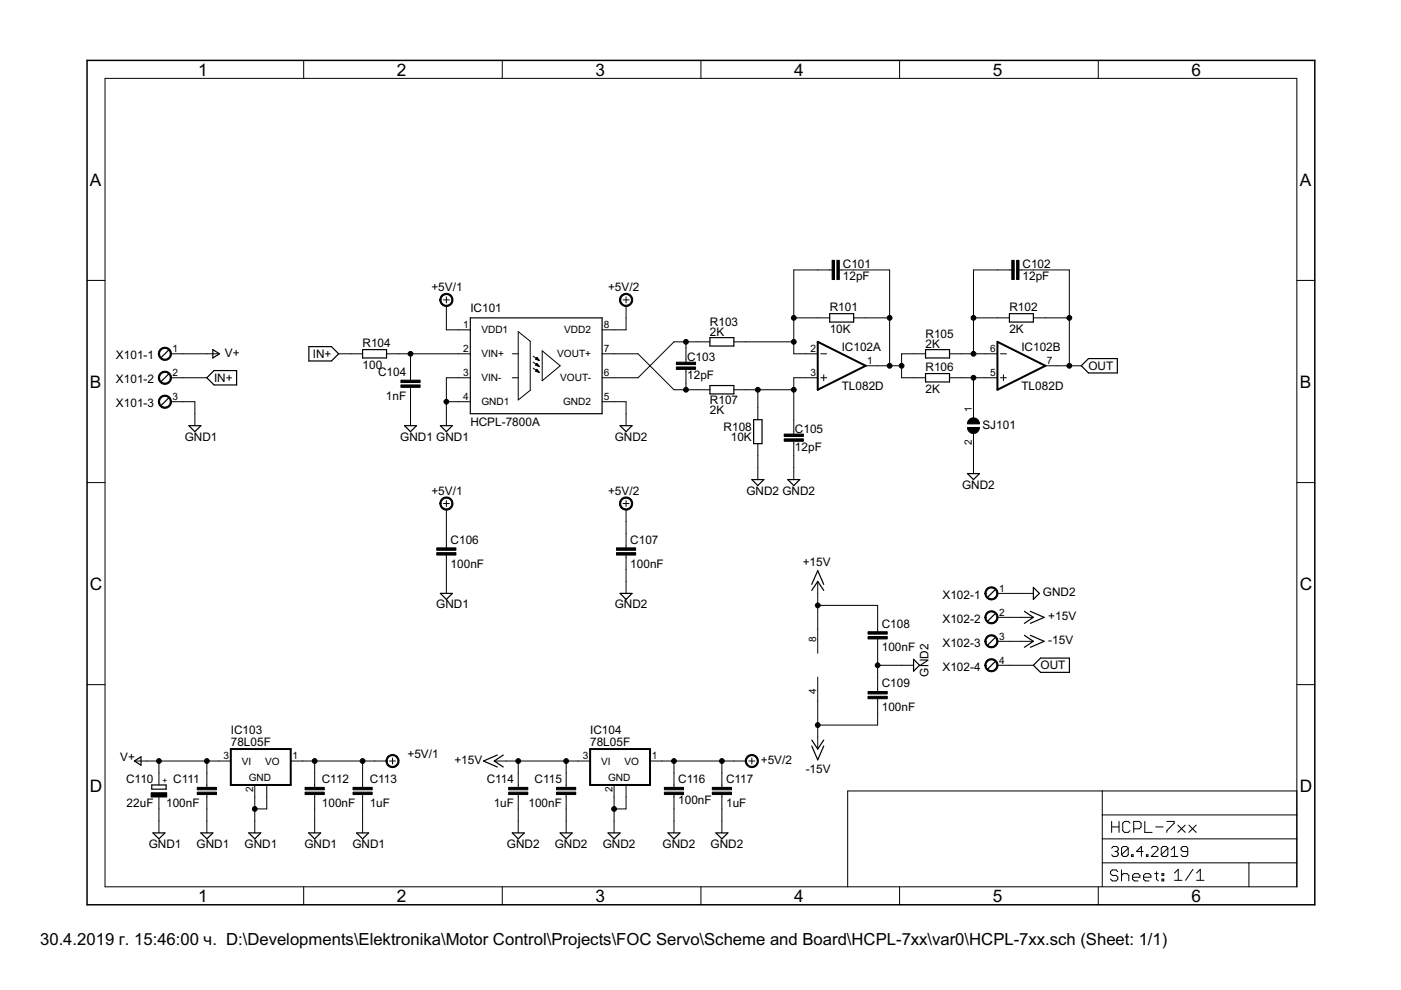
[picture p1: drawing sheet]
<svg xmlns="http://www.w3.org/2000/svg" width="297mm" height="210mm" viewBox="0 0 297 210" stroke-linecap="round" stroke-linejoin="round" font-family="sans-serif">
<g fill="#000" stroke="#000" stroke-width=".25">
<path d="M34.2 75.8l1.5-1.5zM45.1 75.9l1.4-.9zM45.1 74.1v1.8zM45.4 78.6h4.8zM45.1 74.1l1.4 .9zM50.2 78.6v3zM65.5 73.5v3zM65.5 76.5h4.8zM65.5 73.5h4.8zM71.8 75l-1.5 1.5zM70.3 73.5l1.5 1.5zM76.9 75.9h5.1z"/>
<path d="M76.9 74.1v1.8zM76.9 74.1h5.1zM82 74.1v1.8zM99.7 67.4h28zM127.7 67.4v20.3zM150.5 73.4h5.1zM150.5 71.6v1.8zM150.5 71.6h5.1zM155.6 71.6v1.8zM175.9 68.3h5.1zM175.9 66.5v1.8zM175.9 66.5h5.1z"/>
<path d="M181 66.5v1.8zM196.2 75.9h5.1zM196.2 74.1v1.8zM196.2 74.1h5.1zM201.3 74.1v1.8zM196.2 79.2h5.1zM214 68.3h5.1zM214 66.5v1.8zM214 66.5h5.1zM219.1 66.5v1.8zM229.3 77.6l1.5-1.6zM229.3 77.6l1.5 1.5z"/>
<path d="M230.8 76h6.1zM230.8 79.1h6.1zM236.9 76v3.1zM34.2 80.9l1.5-1.6zM34.2 85.9l1.5-1.5zM40 90.3h2.6zM40 90.3l1.3 1.2zM42.6 90.3l-1.3 1.2zM43.9 80.1l1.5-1.5zM43.9 80.1l1.5 1.5zM45.4 81.6h4.8zM85.8 90.3h2.5z"/>
<path d="M85.8 90.3l1.2 1.2zM88.3 90.3l-1.3 1.2zM93.4 90.3h2.5zM93.4 90.3l1.2 1.2zM95.9 90.3l-1.3 1.2zM99.7 67.4v20.3zM99.7 87.7h28zM131.5 90.3h2.5zM131.5 90.3l1.2 1.2zM134 90.3l-1.3 1.2zM150.5 83.5h5.1zM150.5 81.7v1.8z"/>
<path d="M150.5 81.7h5.1zM155.6 81.7v1.8zM159.8 89v5.1zM161.6 89v5.1zM159.8 89h1.8zM159.8 94.1h1.8zM196.2 81h5.1zM196.2 79.2v1.8zM201.3 79.2v1.8zM159.4 101.7h2.5zM159.4 101.7l1.3 1.3zM161.9 101.7l-1.2 1.3z"/>
<path d="M167 101.7h2.6zM167 101.7l1.3 1.3zM169.6 101.7l-1.3 1.3zM205.1 100.4h2.6zM205.1 100.4l1.3 1.3zM207.7 100.4l-1.3 1.3zM93.4 125.8h2.5zM93.4 125.8l1.2 1.3zM95.9 125.8l-1.3 1.3zM131.5 125.8h2.5zM131.5 125.8l1.2 1.3zM134 125.8l-1.3 1.3z"/>
<path d="M173.4 123.3l-1.3 1.9zM173.4 121l-1.3 2.9zM173.4 123.3l1.2 1.9zM173.4 121l1.2 2.9zM193.7 139.8l1.3 1.3zM209.4 126.6l1.6-1.5zM209.4 131.7l1.6-1.6zM209.4 136.7l1.6-1.5zM217.2 132.2l1.9-1.3zM217.2 137.2l1.9-1.2zM218.5 132.2l2.9-1.3zM218.5 137.2l2.9-1.2z"/>
<path d="M217.2 129.6l1.9 1.3zM217.2 134.7l1.9 1.3zM219.1 124.5v2.6zM219.1 124.5l1.3 1.3zM220.4 125.8l-1.3 1.3zM220.6 139.5h6.1zM218.5 129.6l2.9 1.3zM218.5 134.7l2.9 1.3zM226.7 139.5v3.1zM172.1 156.9l1.3 1.9zM172.1 158.2l1.3 2.9zM174.6 156.9l-1.2 1.9z"/>
<path d="M193.7 139.8v2.5zM193.7 142.3l1.3-1.2zM209.4 141.8l1.6-1.5zM219.1 141.1l1.5-1.6zM219.1 141.1l1.5 1.5zM220.6 142.6h6.1zM28.5 161.4l1.4 .8zM28.5 161.4l1.4-.9zM29.9 160.5v1.7zM32.2 166.4v.9zM32.4 176.6h2.6zM32.4 176.6l1.3 1.3z"/>
<path d="M35 176.6l-1.3 1.3zM32.2 167.3h3zM35.2 166.4v.9zM32.2 166.4h3zM42.6 176.6h2.5zM42.6 176.6l1.3 1.3zM45.1 176.6l-1.2 1.3zM52.7 176.6h2.6zM52.7 176.6l1.3 1.3zM55.3 176.6l-1.3 1.3zM65.4 176.6h2.6zM65.4 176.6l1.3 1.3z"/>
<path d="M68 176.6l-1.3 1.3zM75.6 176.6h2.5zM75.6 176.6l1.3 1.3zM78.1 176.6l-1.2 1.3zM102.5 161.4l2.9 1.2zM104.8 161.4l1.9 1.2zM102.5 161.4l2.9-1.3zM104.8 161.4l1.9-1.3zM108.6 176.6h2.5zM108.6 176.6l1.3 1.3zM111.1 176.6l-1.2 1.3zM118.8 176.6h2.5z"/>
<path d="M118.8 176.6l1.2 1.3zM121.3 176.6l-1.3 1.3zM128.9 176.6h2.6zM128.9 176.6l1.3 1.3zM131.5 176.6l-1.3 1.3zM141.6 176.6h2.6zM141.6 176.6l1.3 1.3zM144.2 176.6l-1.3 1.3zM151.8 176.6h2.5zM151.8 176.6l1.3 1.3zM154.3 176.6l-1.2 1.3zM174.6 158.2l-1.2 2.9z"/>
</g>
<g fill="#000" stroke="#000" stroke-width=".21">
<path d="M22.3 16.6v171.4zM64.4 12.8v3.8zM106.5 12.8v3.8zM148.6 12.8v3.8zM190.7 12.8v3.8zM232.9 12.8v3.8zM22.3 16.6h252.7zM18.5 59.5h3.8zM168.3 57.2h5.1zM173.4 57.2h2.5zM175.9 57.2h.5zM177.9 57.2h.6z"/>
<path d="M178.5 57.2h2.5zM181 57.2h7.6zM188.6 57.2v10.2zM206.4 57.2v10.2zM211.5 57.2h2.5zM206.4 57.2h5.1zM214 57.2h.5zM216 57.2h.6zM216.6 57.2h2.5zM219.1 57.2h7.6zM226.7 57.2v10.2zM275 59.5h3.8z"/>
<path d="M36.2 75h2.6zM43.9 75h2.5zM38.8 75h5.1zM71.8 75h2.5zM74.3 75h2.6zM82 75h2.5zM84.5 75h2.5zM87 77.6v2.5zM87 75h10.2zM87 75v2.6zM94 63.6h1.3zM94.6 64.9v2.5z"/>
<path d="M94.6 62.9v1.3zM94.6 67.4v2.5zM97.2 69.9h2.5zM97.2 75h2.5zM94.6 69.9h2.6zM108.6 75h1.3zM109.9 70.3v14.5zM109.9 70.3l2.5 2zM113.1 75.5l1.2 .9zM113.1 76.8l1.2 .9zM113.1 78.1l1.2 .9zM113.6 76.2l.7 .2z"/>
<path d="M113.6 77.4l.7 .3zM113.6 78.7l.7 .3zM113.6 77.4h.5zM113.6 76.1h.5zM113.6 78.6h.4zM113.7 77.3h.3zM113.7 78.7h.5zM113.7 76.2h.5zM113.7 76h.3zM113.7 78.5h.3zM113.7 77.2h.2zM113.8 75.8l-.2 .4z"/>
<path d="M113.8 77l-.2 .4zM113.8 78.3l-.2 .4zM113.9 77.5h.3zM114 78.8h.3zM114 76.3h.3zM113.8 75.8l.5 .6zM113.8 77l.5 .7zM113.8 78.3l.5 .7zM115 74.4l3.8 3.2zM115 80.7l3.8-3.1zM127.7 75h2.5zM127.7 69.9h2.5z"/>
<path d="M130.2 75h5.1zM130.2 69.9h2.5zM132.1 63.6h1.3zM132.7 64.9v2.5zM132.7 62.9v1.3zM132.7 67.4v2.5zM135.3 75l7.6 7.6zM142.9 72.5l-7.6 7.6zM145.4 73.7v2.6zM145.4 78.3v.5zM145.4 76.3v.5zM142.9 72.5h2.5z"/>
<path d="M145.4 72.5v1.2zM145.4 72.5h2.6zM148 72.5h2.5zM155.6 72.5h2.5zM158.1 72.5h10.2zM168.3 72.5v2.5zM168.3 75h2.5zM168.3 67.4v5.1zM168.3 57.2v10.2zM170.8 75h2.6zM173.4 67.4h2.5zM168.3 67.4h5.1z"/>
<path d="M174 75h1.3zM181 67.4h2.5zM183.5 67.4h5.1zM183.5 77.6h2.6zM188.6 67.4v10.2zM186.1 77.6h2.5zM188.6 77.6h2.6zM191.2 75v2.6zM191.2 77.6v2.5zM193.7 75h2.5zM191.2 75h2.5zM201.3 75h2.6z"/>
<path d="M203.9 75h2.5zM206.4 75h2.5zM206.4 67.4v7.6zM208.9 75h2.6zM211.5 67.4h2.5zM206.4 67.4h5.1zM212.1 75h1.3zM219.1 67.4h2.5zM221.6 67.4h5.1zM221.6 77.6h2.6zM224.2 77.6h2.5zM226.7 67.4v10.2z"/>
<path d="M226.7 77.6h2.6zM36.2 80.1h2.6zM36.2 85.2h2.6zM41.3 87.7v2.6zM41.3 85.2v2.5zM38.8 85.2h2.5zM38.8 80.1h5.1zM87 82.6v2.6zM87 80.1v.5zM87 82.1v.5zM87 87.7v2.6zM87 85.2v2.5z"/>
<path d="M94.6 87.7v2.6zM94.6 85.2v2.5zM94.6 80.1v5.1zM97.2 85.2h2.5zM97.2 80.1h2.5zM94.6 85.2h2.6zM94.6 80.1h2.6zM108.6 80.1h1.3zM109.9 84.8l2.5-2zM112.4 72.3v10.5zM115 74.4v6.3zM127.7 80.1h2.5z"/>
<path d="M127.7 85.2h2.5zM130.2 85.2h2.5zM132.7 87.7v2.6zM132.7 85.2v2.5zM130.2 80.1h5.1zM142.9 82.6h2.5zM145.4 78.8v2.6zM145.4 81.4v1.2zM145.4 82.6h2.6zM148 82.6h2.5zM155.6 82.6h2.5zM158.1 82.6h2.6z"/>
<path d="M160.7 86.4v2.6zM160.7 94.1v2.5zM160.7 99.1v2.6zM160.7 82.6h7.6zM160.7 82.6v3.8zM160.7 96.6v2.5zM168.3 94.1v2.5zM168.3 89v2.5zM168.3 93.6v.5zM168.3 91.5v.5zM168.3 99.1v2.6zM168.3 80.1v2.5z"/>
<path d="M168.3 80.1h2.5zM168.3 82.6v6.4zM168.3 96.6v2.5zM170.8 80.1h2.6zM174 80.1h1.3zM174.6 79.5v1.2zM191.2 80.1h2.5zM193.7 80.1h2.5zM201.3 80.1h2.6zM203.9 80.1h2.5zM206.4 97.9v2.5zM206.4 92.8v2.5z"/>
<path d="M206.4 85.2v2.5zM206.4 91.9v.9zM206.4 87.7v.9zM206.4 95.3v2.6zM206.4 80.1h2.5zM206.4 80.1v5.1zM208.9 80.1h2.6zM212.1 80.1h1.3zM212.7 79.5v1.2zM18.5 102.3h3.8zM94 106.8h1.3zM94.6 113.1v2.6z"/>
<path d="M94.6 115.7v.5zM94.6 117.7v.5zM94.6 108v2.6zM94.6 106.1v1.3zM94.6 110.6v2.5zM132.1 106.8h1.3zM132.7 113.1v2.6zM132.7 115.7v.5zM132.7 117.7v.5zM132.7 108v2.6zM132.7 106.1v1.3zM132.7 110.6v2.5z"/>
<path d="M275 102.3h3.8zM94.6 118.2v2.5zM94.6 123.3v2.5zM94.6 120.7v2.6zM132.7 118.2v2.5zM132.7 123.3v2.5zM132.7 120.7v2.6zM173.4 133.4v5.1zM173.4 123.3v2.5zM173.4 125.8v2.6zM173.4 128.4v5zM186.1 130.9v2.5z"/>
<path d="M186.1 136v2.5zM186.1 133.4v.5zM186.1 135.5v.5zM186.1 128.4v2.5zM173.4 128.4h12.7zM186.1 138.5v2.6zM211.5 125.8h2.5zM211.5 130.9h2.5zM211.5 136h2.5zM216.6 130.9h2.5zM216.6 136h2.5zM216.6 125.8h2.5z"/>
<path d="M214 130.9h2.6zM214 136h2.6zM214 125.8h2.6zM18.5 145.2h3.8zM173.4 143.6v5.1zM173.4 156.3v2.5zM173.4 148.7v5zM173.4 153.7v2.6zM186.1 143.6v2.5zM186.1 148.7v2.5zM186.1 146.1v.5zM186.1 148.1v.6z"/>
<path d="M186.1 151.2v2.5zM173.4 153.7h12.7zM186.1 141.1v2.5zM186.1 141.1h5.1zM191.2 141.1h2.5zM211.5 141.1h2.5zM214 141.1h5.1zM275 145.2h3.8zM28.6 161.4h2.6zM31.2 161.4h2.5zM33.7 169v2.5zM33.7 163.9v2.5z"/>
<path d="M33.7 174.1v2.5zM33.7 161.4h10.2zM33.7 161.4v2.5zM33.7 171.5v2.6zM43.9 163.9v2.5zM43.9 169v2.5zM43.9 166.4v.5zM43.9 168.5v.5zM43.9 174.1v2.5zM43.9 161.4v2.5zM43.9 171.5v2.6zM46.4 161.4h2.5z"/>
<path d="M43.9 161.4h2.5zM54 166.4v2.6zM54 174.1v2.5zM54 169v2.5zM54 171.5h2.6zM54 171.5v2.6zM56.6 166.4v2.6zM56.6 169v2.5zM61.6 161.4h2.6zM64.2 161.4h2.5zM66.7 163.9v2.5zM66.7 169v2.5z"/>
<path d="M66.7 166.4v.5zM66.7 168.5v.5zM66.7 174.1v2.5zM66.7 161.4v2.5zM66.7 161.4h10.2zM66.7 171.5v2.6zM76.9 163.9v2.5zM76.9 169v2.5zM76.9 166.4v.5zM76.9 168.5v.5zM76.9 174.1v2.5zM76.9 161.4h2.5z"/>
<path d="M76.9 161.4v2.5zM76.9 171.5v2.6zM79.4 161.4h2.6zM82.6 161.4h1.3zM83.2 160.7v1.3zM104.8 161.4h2.5zM107.3 161.4h2.6zM109.9 163.9v2.5zM109.9 169v2.5zM109.9 166.4v.5zM109.9 168.5v.5zM109.9 174.1v2.5z"/>
<path d="M109.9 161.4h10.1zM109.9 161.4v2.5zM109.9 171.5v2.6zM120 163.9v2.5zM120 169v2.5zM120 166.4v.5zM120 168.5v.5zM120 174.1v2.5zM120 161.4v2.5zM120 171.5v2.6zM122.6 161.4h2.5zM120 161.4h2.6z"/>
<path d="M130.2 166.4v2.6zM130.2 174.1v2.5zM130.2 169v2.5zM130.2 171.5h2.5zM130.2 171.5v2.6zM132.7 166.4v2.6zM132.7 169v2.5zM137.8 161.4h2.6zM140.4 161.4h2.5zM142.9 163.9v2.5zM142.9 169v2.5zM142.9 166.4v.5z"/>
<path d="M142.9 168.5v.5zM142.9 174.1v2.5zM142.9 161.4v2.5zM142.9 161.4h10.2zM142.9 171.5v2.6zM153.1 163.9v2.5zM153.1 169v2.5zM153.1 166.4v.5zM153.1 168.5v.5zM153.1 174.1v2.5zM153.1 161.4h2.5zM153.1 161.4v2.5z"/>
<path d="M153.1 171.5v2.6zM155.6 161.4h2.5zM158.8 161.4h1.2zM159.4 160.7v1.3zM179.7 167.7h54zM233.7 167.7h41.3zM233.7 177.9h41.3zM233.7 172.8v5.1zM233.7 172.8h41.3zM233.7 167.7v5.1zM235.7 174.2v2.3zM235.7 175.3h1.6z"/>
<path d="M236 179.5l-.3 .3zM236 179.5h.7zM236.7 179.5l.4 .3zM237.1 179.8v.4zM237.3 174.2v2.3zM238.1 179.5l-.3 .3zM238 174.5v1.6zM238 176.1l.4 .4zM238.1 179.5h.7zM238 174.5l.4-.3zM238.4 176.5h.8zM238.8 179.5l.4 .3z"/>
<path d="M238.4 174.2h.8zM239.2 176.5l.4-.4zM239.2 179.8v1.4zM239.2 174.2l.4 .3zM240.4 174.2v2.3zM240.4 174.2h1.1zM241.5 174.2l.4 .3zM240.4 175.7h1.1zM241.9 174.5v.8zM241.9 175.3l-.4 .4zM242 179.5l-1.1 1zM242.7 174.2v2.3z"/>
<path d="M242.7 176.5h1.6zM244.5 179.5l-.4 .3zM245 175.3h1.6zM244.5 179.5h.7zM245.2 179.5l.3 .3zM246.5 179.5l-.3 .3zM246.5 179.5h.8zM247.3 179.5l.3 .3zM247.4 174.2h1.5zM247.4 176.1v.4zM247.6 179.8v1.4zM248.9 174.2v.3z"/>
<path d="M248.9 174.5l-1.5 1.6zM249 179.5v2.1zM249.7 174.9l1.6 1.6zM249.7 176.5l1.6-1.6zM250.4 179.8v.4zM250.8 179.5l-.4 .3zM250.8 179.5h.7zM251.5 179.5l.3 .3zM252.1 174.9l1.5 1.6zM252.1 176.5l1.5-1.6zM275 172.8v5.1zM275 167.7v5.1z"/>
<path d="M22.3 188h252.7zM64.4 188v3.8zM106.5 188v3.8zM148.6 188v3.8zM179.7 167.7v20.3zM190.7 188v3.8zM232.9 188v3.8zM233.7 182.9v5.1zM233.7 177.9v5zM235.4 184.8v.4zM235.4 185.2l.4 .4zM235.4 184.8l.4-.4z"/>
<path d="M235.8 185.6h.8zM235.4 186.4l.4 .4zM235.7 181.2l.3 .4zM235.8 184.4h.8zM236.6 185.6l.4 .4zM235.8 186.8h.8zM236.4 180.5h.3zM236.7 180.5l.4 .4zM236 181.6h.7zM236.6 184.4l.4 .4zM237 186v.4zM237 186.4l-.4 .4z"/>
<path d="M237.1 180.2l-.4 .3zM237.1 180.9v.3zM237.1 181.2l-.4 .4zM237.8 179.8v1.4zM237.8 181.2l1.4-1.4zM237.8 184.4v2.4zM237.8 185.6l.4-.4zM237.8 181.2l.3 .4zM238.2 185.2h.8zM238.1 181.6h.7zM239 185.2l.3 .4zM239.2 181.2l-.4 .4z"/>
<path d="M239.3 185.6v1.2zM239.9 181.2v.4zM239.9 181.2h.3zM240.1 185.6v.8zM240.1 185.6l.4-.4zM240.2 181.2v.4zM239.9 181.6h.3zM240.1 186.4l.4 .4zM240.5 185.2h.8zM240.9 180.5h1.5zM240.5 186.8h.8zM241.3 185.2l.4 .4z"/>
<path d="M241.7 185.6v.4zM240.1 186h1.6zM242 179.5v2.1zM242.5 185.6v.8zM242.5 185.6l.3-.4zM242.5 186.4l.3 .4zM242.8 185.2h.8zM243.1 181.2v.4zM243.1 181.2h.3zM243.4 181.2v.4zM243.1 181.6h.3zM242.8 186.8h.8z"/>
<path d="M243.6 185.2l.4 .4zM244 185.6v.4zM242.5 186h1.5zM244.1 181.6l1.4-1.4zM244.8 185.2h.8zM245.2 184.8v1.6zM245.2 186.4l.4 .4zM244.1 181.6h1.4zM245.5 179.8v.4zM246.2 179.8v1.4zM246.2 181.2l1.4-1.4zM246.4 185.2h.3z"/>
<path d="M246.4 185.2v.4zM246.4 186.4h.3zM246.4 186.4v.4zM246.2 181.2l.3 .4zM246.7 185.2v.4zM246.4 185.6h.3zM246.7 186.4v.4zM246.4 186.8h.3zM246.5 181.6h.8zM247.6 181.2l-.3 .4zM248.3 180.2l.7-.7zM248.3 181.6h1.4z"/>
<path d="M249 185.1l.8-.8zM249 186.6h1.6zM249.8 184.3v2.3zM250.4 181.2l.4 .4zM250.4 180.2l.4 .3zM250.8 181.6h.7zM250.8 180.5h1zM252.9 184.3l-1.5 2.3zM251.8 181.2l-.3 .4zM251.8 179.8v1.4zM253.7 185.1l.8-.8zM253.7 186.6h1.6z"/>
<path d="M254.5 184.3v2.3zM264.8 182.9v5.1zM264.8 182.9h10.2zM233.7 182.9h31.1zM275 182.9v5.1zM275 177.9v5zM275 16.6v171.4z"/>
<path d="M34 74.1a1.39 1.39 0 0 1 2.2 .2 1.39 1.39 0 0 1-.9 2.1 1.39 1.39 0 0 1-1.7-1.4h.2a1.14 1.14 0 0 1 1.6-1 1.14 1.14 0 0 1 .3 1.9 1.14 1.14 0 0 1-1.8-.6l-.1-.3h-.2z" fill-rule="evenodd"/>
<path d="M93.6 62.6a1.4 1.4 0 0 1 2.2 .3 1.4 1.4 0 0 1-.8 2 1.4 1.4 0 0 1-1.8-1.3h.3a1.15 1.15 0 0 1 1.6-1.1 1.15 1.15 0 0 1 .3 1.9 1.15 1.15 0 0 1-1.9-.5v-.3h-.3z" fill-rule="evenodd"/>
<path d="M131.7 62.6a1.4 1.4 0 0 1 2.2 .3 1.4 1.4 0 0 1-.8 2 1.4 1.4 0 0 1-1.8-1.3h.3a1.15 1.15 0 0 1 1.6-1.1 1.15 1.15 0 0 1 .3 1.9 1.15 1.15 0 0 1-1.9-.5v-.3h-.3z" fill-rule="evenodd"/>
<path d="M34 79.1a1.39 1.39 0 0 1 2.2 .3 1.39 1.39 0 0 1-.9 2 1.39 1.39 0 0 1-1.7-1.3h.2a1.14 1.14 0 0 1 1.6-1.1 1.14 1.14 0 0 1 .3 1.9 1.14 1.14 0 0 1-1.8-.5l-.1-.3h-.2z" fill-rule="evenodd"/>
<path d="M34 84.2a1.39 1.39 0 0 1 2.2 .3 1.39 1.39 0 0 1-.9 2 1.39 1.39 0 0 1-1.7-1.3h.2a1.14 1.14 0 0 1 1.6-1.1 1.14 1.14 0 0 1 .3 1.9 1.14 1.14 0 0 1-1.8-.6l-.1-.2h-.2z" fill-rule="evenodd"/>
<path d="M205.1 90.6h2.6a1.27 1.27 0 0 1-1.3 1.3 1.27 1.27 0 0 1-1.3-1.3z" fill-rule="evenodd"/>
<path d="M205.5 88.9a1.27 1.27 0 0 1 1.4-.2 1.27 1.27 0 0 1 .8 1.2h-2.6l.1-.5z" fill-rule="evenodd"/>
<path d="M93.6 105.8a1.4 1.4 0 0 1 2.2 .3 1.4 1.4 0 0 1-.8 2 1.4 1.4 0 0 1-1.8-1.3h.3a1.15 1.15 0 0 1 1.6-1.1 1.15 1.15 0 0 1 .3 1.9 1.15 1.15 0 0 1-1.9-.6v-.2h-.3z" fill-rule="evenodd"/>
<path d="M131.7 105.8a1.4 1.4 0 0 1 2.2 .3 1.4 1.4 0 0 1-.8 2 1.4 1.4 0 0 1-1.8-1.3h.3a1.15 1.15 0 0 1 1.6-1.1 1.15 1.15 0 0 1 .3 1.9 1.15 1.15 0 0 1-1.9-.6v-.2h-.3z" fill-rule="evenodd"/>
<path d="M209.2 124.8a1.4 1.4 0 0 1 2.2 .3 1.4 1.4 0 0 1-.8 2 1.4 1.4 0 0 1-1.8-1.3h.3a1.14 1.14 0 0 1 1.6-.9 1.14 1.14 0 0 1 .2 1.9 1.14 1.14 0 0 1-1.8-.7v-.3h-.3z" fill-rule="evenodd"/>
<path d="M209.2 129.9a1.4 1.4 0 0 1 2.2 .3 1.4 1.4 0 0 1-.8 2 1.4 1.4 0 0 1-1.8-1.3h.3a1.14 1.14 0 0 1 1.6-1 1.14 1.14 0 0 1 .2 2 1.14 1.14 0 0 1-1.8-.7v-.3h-.3z" fill-rule="evenodd"/>
<path d="M209.2 135a1.4 1.4 0 0 1 2.2 .2 1.4 1.4 0 0 1-.8 2.1 1.4 1.4 0 0 1-1.8-1.3h.3a1.14 1.14 0 0 1 1.6-1 1.14 1.14 0 0 1 .2 1.9 1.14 1.14 0 0 1-1.8-.7v-.2h-.3z" fill-rule="evenodd"/>
<path d="M209.2 140.1a1.4 1.4 0 0 1 2.2 .2 1.4 1.4 0 0 1-.8 2.1 1.4 1.4 0 0 1-1.8-1.3h.3a1.14 1.14 0 0 1 1.6-1 1.14 1.14 0 0 1 .2 1.9 1.14 1.14 0 0 1-1.8-.7v-.2h-.3z" fill-rule="evenodd"/>
<path d="M82.2 160.4a1.4 1.4 0 0 1 2.2 .2 1.4 1.4 0 0 1-.8 2.1 1.4 1.4 0 0 1-1.8-1.3h.3a1.14 1.14 0 0 1 1.7-1 1.14 1.14 0 0 1 .1 1.9 1.14 1.14 0 0 1-1.8-.7v-.2h-.3z" fill-rule="evenodd"/>
<path d="M158.4 160.4a1.4 1.4 0 0 1 2.2 .2 1.4 1.4 0 0 1-.8 2.1 1.4 1.4 0 0 1-1.8-1.3h.3a1.15 1.15 0 0 1 1.6-1.1 1.15 1.15 0 0 1 .3 1.9 1.15 1.15 0 0 1-1.9-.6v-.2h-.3z" fill-rule="evenodd"/>
<circle cx="87" cy="75" r=".51"/>
<circle cx="145.4" cy="72.5" r=".51"/>
<circle cx="168.3" cy="72.5" r=".51"/>
<circle cx="168.3" cy="67.4" r=".51"/>
<circle cx="188.6" cy="67.4" r=".51"/>
<circle cx="188.6" cy="77.6" r=".51"/>
<circle cx="191.2" cy="77.6" r=".51"/>
<circle cx="206.4" cy="75" r=".51"/>
<circle cx="206.4" cy="67.4" r=".51"/>
<circle cx="226.7" cy="77.6" r=".51"/>
<circle cx="226.7" cy="67.4" r=".51"/>
<circle cx="94.6" cy="85.2" r=".51"/>
<circle cx="145.4" cy="82.6" r=".51"/>
<circle cx="160.7" cy="82.6" r=".51"/>
<circle cx="168.3" cy="82.6" r=".51"/>
<circle cx="206.4" cy="80.1" r=".51"/>
<circle cx="173.4" cy="128.4" r=".51"/>
<circle cx="173.4" cy="153.7" r=".51"/>
<circle cx="186.1" cy="141.1" r=".51"/>
<circle cx="33.7" cy="161.4" r=".51"/>
<circle cx="43.9" cy="161.4" r=".51"/>
<circle cx="54" cy="171.5" r=".51"/>
<circle cx="66.7" cy="161.4" r=".51"/>
<circle cx="76.9" cy="161.4" r=".51"/>
<circle cx="109.9" cy="161.4" r=".51"/>
<circle cx="120" cy="161.4" r=".51"/>
<circle cx="130.2" cy="171.5" r=".51"/>
<circle cx="142.9" cy="161.4" r=".51"/>
<circle cx="153.1" cy="161.4" r=".51"/>
</g>
<path d="M18.5 12.8v179zM18.5 12.8h260.3zM18.5 191.8h260.3zM278.8 12.8v179z" fill="#000" stroke="#000" stroke-width=".32"/>
<g fill="#000" stroke="#000" stroke-width=".42">
<path d="M173.4 72.5l10.1 5.1zM173.4 82.6l10.1-5zM211.5 72.5l10.1 5.1zM211.5 82.6l10.1-5zM173.4 72.5v10.1zM211.5 72.5v10.1zM48.9 158.8v7.6zM48.9 158.8h12.7zM125.1 158.8v7.6zM125.1 158.8h12.7zM48.9 166.4h12.7zM61.6 158.8v7.6z"/>
<path d="M125.1 166.4h12.7zM137.8 158.8v7.6z"/>
</g>
<g fill="#000" stroke="#000" stroke-width=".21">
<path d="M176.4 55.2h.5v4.1h-.5zM177.4 55.2h.5v4.1h-.5zM214.5 55.2h.5v4.1h-.5zM215.5 55.2h.5v4.1h-.5zM143.4 76.8h4.1v.5h-4.1zM143.4 77.8h4.1v.5h-4.1zM85 81.6h4.1v.5h-4.1zM85 80.6h4.1v.5h-4.1zM166.3 92h4v.5h-4zM166.3 93h4v.6h-4zM92.6 117.2h4.1v.5h-4.1zM92.6 116.2h4.1v.5h-4.1z"/>
<path d="M130.7 117.2h4.1v.5h-4.1zM130.7 116.2h4.1v.5h-4.1zM184 135h4.1v.5h-4.1zM184 133.9h4.1v.6h-4.1zM184 147.6h4.1v.5h-4.1zM184 146.6h4.1v.5h-4.1zM32 168.1h3.3v.9h-3.3zM41.8 168h4.1v.5h-4.1zM41.8 166.9h4.1v.5h-4.1zM64.7 168h4v.5h-4zM64.7 166.9h4v.5h-4zM74.8 168h4.1v.5h-4.1z"/>
<path d="M74.8 166.9h4.1v.5h-4.1zM107.8 168h4.1v.5h-4.1zM107.8 166.9h4.1v.5h-4.1zM118 168h4.1v.5h-4.1zM118 166.9h4.1v.5h-4.1zM140.9 168h4v.5h-4zM140.9 166.9h4v.5h-4zM151 168h4.1v.5h-4.1zM151 166.9h4.1v.5h-4.1z"/>
</g>
<g font-size="4.1">
<text x="42" y="16">1</text>
<text x="84.1" y="16">2</text>
<text x="126.3" y="16">3</text>
<text x="168.4" y="16">4</text>
<text x="210.5" y="16">5</text>
<text x="252.6" y="16">6</text>
<text x="19.1" y="39.3">A</text>
<text x="275.6" y="39.3">A</text>
<text x="19.1" y="82.2">B</text>
<text x="275.6" y="82.2">B</text>
<text x="19.1" y="125">C</text>
<text x="275.6" y="125">C</text>
<text x="19.1" y="167.9">D</text>
<text x="275.6" y="167.9">D</text>
<text x="42" y="191.2">1</text>
<text x="84.1" y="191.2">2</text>
<text x="126.3" y="191.2">3</text>
<text x="168.4" y="191.2">4</text>
<text x="210.5" y="191.2">5</text>
<text x="252.6" y="191.2">6</text>
</g>
<text font-size="4" x="8.5" y="200.4">30.4.2019 г. 15:46:00 ч. D:\Developments\Elektronika\Motor Control\Projects\FOC Servo\Scheme and Board\HCPL-7xx\var0\HCPL-7xx.sch (Sheet: 1/1)</text>
<g font-size="2.8">
<text x="178.7" y="59.4">12pF</text>
<text x="178.7" y="56.9">C101</text>
<text x="216.8" y="59.4">12pF</text>
<text x="216.8" y="56.9">C102</text>
<text x="91.5" y="61.7">+5V/1</text>
<text x="128.9" y="61.7">+5V/2</text>
<text x="175.9" y="65.9">R101</text>
<text x="214" y="65.9">R102</text>
<text x="99.7" y="66.1">IC101</text>
<text x="150.5" y="71.3">2K</text>
<text x="150.5" y="69.1">R103</text>
<text x="175.9" y="70.7">10K</text>
<text x="196.2" y="71.6">R105</text>
<text x="214" y="70.7">2K</text>
<text x="24.6" y="76.2">X101-1</text>
<text x="47.7" y="75.7">V+</text>
<text x="66.3" y="75.9">IN+</text>
<text x="76.9" y="73.5">R104</text>
<text x="145.7" y="76.5">C103</text>
<text x="178.5" y="74.4">IC102A</text>
<text x="196.2" y="73.9">2K</text>
<text x="216.5" y="74.4">IC102B</text>
<text x="24.6" y="81.2">X101-2</text>
<text x="45.4" y="81">IN+</text>
<text x="76.9" y="78.3">100</text>
<text x="80.1" y="79.7">C104</text>
<text x="145.7" y="80.4">12pF</text>
<text x="178.5" y="82.6">TL082D</text>
<text x="196.2" y="83.4">2K</text>
<text x="196.2" y="78.6">R106</text>
<text x="216.5" y="82.6">TL082D</text>
<text x="230.8" y="78.4">OUT</text>
<text x="24.6" y="86.3">X101-3</text>
<text x="81.8" y="84.8">1nF</text>
<text x="150.5" y="87.8">2K</text>
<text x="150.5" y="85.6">R107</text>
<text x="39.2" y="93.4">GND1</text>
<text x="84.9" y="93.4">GND1 GND1</text>
<text x="99.7" y="90.3">HCPL-7800A</text>
<text x="130.3" y="93.4">GND2</text>
<text x="153.4" y="91.3">R108</text>
<text x="154.9" y="93.6">10K</text>
<text x="168.5" y="95.6">12pF</text>
<text x="168.5" y="91.8">C105</text>
<text x="208.3" y="90.9">SJ101</text>
<text x="91.5" y="104.9">+5V/1</text>
<text x="128.9" y="104.9">+5V/2</text>
<text x="158.3" y="104.9">GND2 GND2</text>
<text x="204" y="103.6">GND2</text>
<text x="95.5" y="115.3">C106</text>
<text x="133.6" y="115.3">C107</text>
<text x="95.5" y="120.3">100nF</text>
<text x="133.6" y="120.3">100nF</text>
<text x="170.2" y="120.1">+15V</text>
<text x="92.5" y="129">GND1</text>
<text x="130.3" y="129">GND2</text>
<text x="199.8" y="127">X102-1</text>
<text x="221.1" y="126.4">GND2</text>
<text x="222.3" y="131.5">+15V</text>
<text x="187" y="133">C108</text>
<text x="199.8" y="132">X102-2</text>
<text x="199.8" y="137.1">X102-3</text>
<text x="222.3" y="136.6">-15V</text>
<text x="187" y="138.1">100nF</text>
<text x="196.9" y="143.5" transform="rotate(-90 196.9 143.5)">GND2</text>
<text x="199.8" y="142.2">X102-4</text>
<text x="220.6" y="141.9">OUT</text>
<text x="187" y="145.7">C109</text>
<text x="48.9" y="155.6">IC103</text>
<text x="125.1" y="155.6">IC104</text>
<text x="187" y="150.8">100nF</text>
<text x="25.5" y="161.4">V+</text>
<text x="48.9" y="158.2">78L05F</text>
<text x="86.4" y="160.7">+5V/1</text>
<text x="96.3" y="162">+15V</text>
<text x="125.1" y="158.2">78L05F</text>
<text x="161.3" y="162">+5V/2</text>
<text x="26.8" y="166">C110</text>
<text x="36.7" y="166.1">C111</text>
<text x="68.2" y="166.1">C112</text>
<text x="78.4" y="166.1">C113</text>
<text x="103.2" y="166.1">C114</text>
<text x="113.4" y="166.1">C115</text>
<text x="143.8" y="166.1">C116</text>
<text x="153.9" y="166.1">C117</text>
<text x="170.8" y="163.9">-15V</text>
<text x="26.8" y="171">22uF</text>
<text x="35.2" y="171.1">100nF</text>
<text x="68.2" y="171.1">100nF</text>
<text x="78.4" y="171.1">1uF</text>
<text x="104.7" y="171.1">1uF</text>
<text x="112" y="171.1">100nF</text>
<text x="143.8" y="170.5">100nF</text>
<text x="153.9" y="171.1">1uF</text>
<text x="31.5" y="179.8">GND1</text>
<text x="41.7" y="179.8">GND1</text>
<text x="51.9" y="179.8">GND1</text>
<text x="64.6" y="179.8">GND1</text>
<text x="74.7" y="179.8">GND1</text>
<text x="107.5" y="179.8">GND2</text>
<text x="117.6" y="179.8">GND2</text>
<text x="127.8" y="179.8">GND2</text>
<text x="140.5" y="179.8">GND2</text>
<text x="150.6" y="179.8">GND2</text>
</g>
<g font-size="2.4">
<text x="98.2" y="69.6">1</text>
<text x="102.1" y="70.7">VDD1</text>
<text x="119.6" y="70.7">VDD2</text>
<text x="128" y="69.6">8</text>
<text x="36.6" y="74.7">1</text>
<text x="98.2" y="74.7">2</text>
<text x="102.1" y="75.8">VIN+</text>
<text x="118.1" y="75.8">VOUT+</text>
<text x="128" y="74.7">7</text>
<text x="171.8" y="74.7">2</text>
<text x="183.9" y="77.2">1</text>
<text x="209.9" y="74.7">6</text>
<text x="222" y="77.2">7</text>
<text x="36.6" y="79.7">2</text>
<text x="98.2" y="79.7">3</text>
<text x="102.1" y="80.9">VIN-</text>
<text x="118.8" y="80.9">VOUT-</text>
<text x="128" y="79.7">6</text>
<text x="171.8" y="79.7">3</text>
<text x="209.9" y="79.7">5</text>
<text x="36.6" y="84.8">3</text>
<text x="98.2" y="84.8">4</text>
<text x="102.1" y="85.9">GND1</text>
<text x="119.4" y="85.9">GND2</text>
<text x="128" y="84.8">5</text>
<text x="206" y="87.4" transform="rotate(-90 206 87.4)">1</text>
<text x="206" y="94.3" transform="rotate(-90 206 94.3)">2</text>
<text x="211.8" y="125.5">1</text>
<text x="211.8" y="130.5">2</text>
<text x="173" y="136.2" transform="rotate(-90 173 136.2)">8</text>
<text x="211.8" y="135.6">3</text>
<text x="211.8" y="140.7">4</text>
<text x="173" y="147.1" transform="rotate(-90 173 147.1)">4</text>
<text x="47.4" y="161">3</text>
<text x="62" y="161">1</text>
<text x="123.6" y="161">3</text>
<text x="138.2" y="161">1</text>
<text x="51.3" y="162.1">VI</text>
<text x="52.7" y="165.7">GND</text>
<text x="53.7" y="168" transform="rotate(-90 53.7 168)">2</text>
<text x="56.2" y="162.1">VO</text>
<text x="127.5" y="162.1">VI</text>
<text x="128.9" y="165.7">GND</text>
<text x="129.8" y="168" transform="rotate(-90 129.8 168)">2</text>
<text x="132.4" y="162.1">VO</text>
</g>
<text font-size="2" x="35.5" y="166" transform="rotate(-90 35.5 166)">+</text>
</svg>
